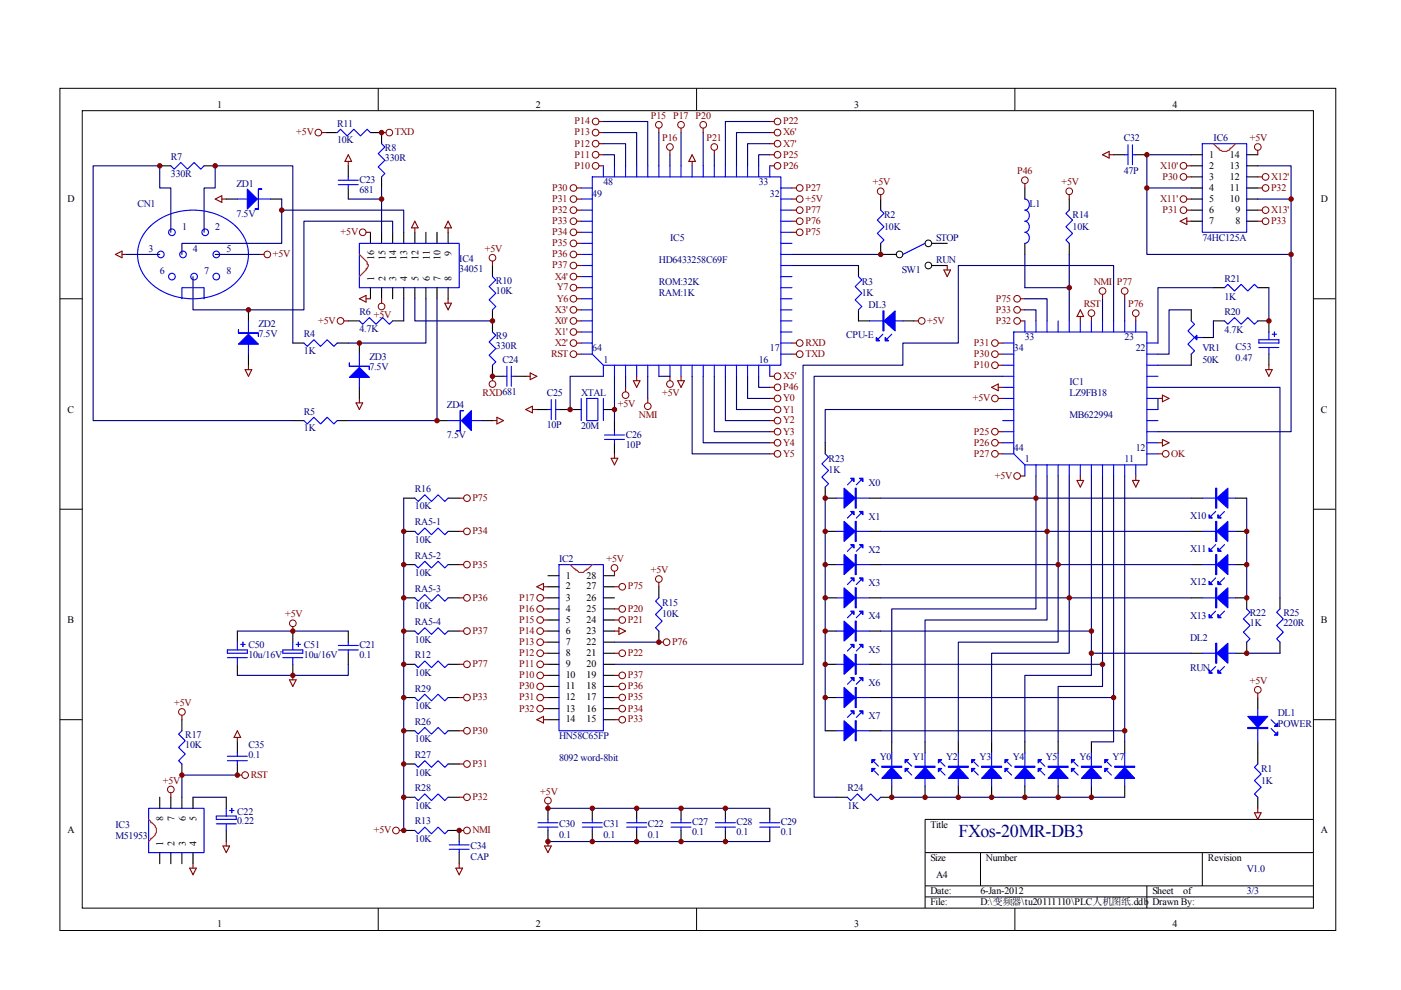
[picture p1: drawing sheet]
<svg xmlns="http://www.w3.org/2000/svg" width="297mm" height="210mm" viewBox="0 0 297 210" stroke-linecap="round" stroke-linejoin="round" font-family="sans-serif">
<g fill="none" stroke="#000" stroke-width=".21">
<path d="M12.7 18.7h270.5v178.6h-270.5zM80.2 18.7v4.7M147.7 18.7v4.7M215.2 18.7v4.7M17.4 23.5h261.1v169h-261.1zM12.7 63.3h4.7M278.4 63.3h4.7M12.7 108h4.7M278.4 108h4.7M12.7 152.6h4.7M278.4 152.6h4.7M278.4 173.7h-82.3v18.8"/>
<path d="M80.2 192.5v4.7M147.7 192.5v4.7M196.1 180.8h82.3M196.1 187.8h82.3M196.1 190.2h82.3M207.9 180.8v7M215.2 192.5v4.7M243.2 187.8v4.7M254.9 180.8v7"/>
<circle cx="190.7" cy="53.9" r=".71"/>
<circle cx="196.8" cy="51.6" r=".71"/>
<circle cx="196.8" cy="56.3" r=".71"/>
</g>
<g fill="none" stroke="#00f" stroke-width=".23">
<path d="M36.2 35.2l.7 .7 1.4-1.4 1.4 1.4 1.5-1.4 1.4 1.4 .7-.7M71.5 28.1l.7-.7 1.4 1.4 1.4-1.4 1.4 1.4 1.4-1.4 .7 .7M71.7 38.2h4.3M71.7 39.2h4.3M73.8 37.5v.7M73.8 39.2v.7M80.9 30.5l.7 .7-1.4 1.4 1.4 1.4-1.4 1.4 1.4 1.4-.7 .7M123.2 39.9h2.4M125.6 37.5h40v39.9h-37.7l-2.3-2.3zM127.9 35.2v2.3M130.3 35.2v2.3M132.6 35.2v2.3"/>
<path d="M135 35.2v2.3M137.3 35.2v2.3M139.7 35.2v2.3M142 35.2v2.3M144.4 35.2v2.3M146.7 35.2v2.3M149.1 35.2v2.3M151.4 35.2v2.3M153.8 35.2v2.3M156.2 35.2v2.3M158.5 35.2v2.3M160.9 35.2v2.3"/>
<path d="M163.2 35.2v2.3M165.6 39.9h2.3M238.5 32.8h.7M239.2 30.7v4.2M240.1 32.8h.7M240.1 30.7v4.2M254.9 30.5h9.4v18.8h-9.4zM32.1 47.7a13.7 13.7 0 0 1 18.5 .9 8.1 8.1 0 0 1-1.9 12.4 13.7 13.7 0 0 1-17.4-1.7 8 8 0 0 1 .8-11.6zM50.3 42.2h7.1M76.2 51.6h21.2v9.4h-21.2zM104.4 58.6l.7 .7-1.4 1.5 1.4 1.4-1.4 1.4 1.4 1.4-.7 .7M123.2 42.2h2.4"/>
<path d="M123.2 44.6h2.4M123.2 46.9h2.4M123.2 49.3h2.4M123.2 51.6h2.4M123.2 53.9h2.4M123.2 56.3h2.4M123.2 58.6h2.4M165.6 42.2h2.3M165.6 44.6h2.3M165.6 46.9h2.3M165.6 49.3h2.3M165.6 51.6h2.3"/>
<path d="M165.6 53.9h2.3M165.6 56.3h2.3M165.6 58.6h2.3M182 58.6l.7 .7-1.4 1.5 1.4 1.4-1.4 1.4 1.4 1.4-.7 .7M186.7 44.6l.7 .7-1.4 1.4 1.4 1.4-1.4 1.4 1.4 1.4-.7 .7M196.1 51.6l-4.7 2.3M217.3 42.2a1.2 1.2 0 0 1 .9 1.2 1.2 1.2 0 0 1-.9 1.2 1.2 1.2 0 0 1 .9 1.1 1.2 1.2 0 0 1-.9 1.2 1.2 1.2 0 0 1 .9 1.2 1.2 1.2 0 0 1-.9 1.2 1.2 1.2 0 0 1 .9 1.1 1.2 1.2 0 0 1-.9 1.2M226.7 44.6l-.7 .7 1.4 1.4-1.4 1.4 1.4 1.4-1.4 1.4 .7 .7M38.6 63.3v-2.3h4.7v2.3M52.7 68v7.1M64.4 72.7l.7 .7 1.5-1.4 1.4 1.4 1.4-1.4 1.4 1.4 .7-.7M76.2 68l.7 .7 1.4-1.4 1.4 1.4 1.4-1.4 1.4 1.4 .7-.7"/>
<path d="M76.2 75.1v7M104.4 70.4l.7 .7-1.4 1.4 1.4 1.4-1.4 1.4 1.4 1.4-.7 .7M106.8 79.8h.7M107.5 77.7v4.2M108.4 79.8h.7M108.4 77.7v4.2M123.2 61h2.4M123.2 63.3h2.4M123.2 65.7h2.4M123.2 68h2.4M123.2 70.4h2.4M123.2 72.7h2.4"/>
<path d="M123.2 75.1h2.4M127.9 77.4v2.4M130.3 77.4v2.4M132.6 77.4v2.4M135 77.4v2.4M137.3 77.4v2.4M139.7 77.4v2.4M142 77.4v2.4M144.4 77.4v2.4M146.7 77.4v2.4M149.1 77.4v2.4M151.4 77.4v2.4"/>
<path d="M153.8 77.4v2.4M156.2 77.4v2.4M158.5 77.4v2.4M160.9 77.4v2.4M163.2 77.4v2.4M165.6 61h2.3M165.6 63.3h2.3M165.6 65.7h2.3M165.6 68h2.3M165.6 70.4h2.3M165.6 72.7h2.3M165.6 75.1h2.3"/>
<path d="M184.4 68h7M187.2 70.9l-.9 .9M189.1 70.9l-1 .9M212.6 72.7h2.3M212.6 75.1h2.3M212.6 79.8h2.3M212.6 77.4h2.3M214.9 70.4h28.3v28.2h-25.9l-2.4-2.4zM217.3 68v2.4M219.6 68v2.4M222 68v2.4M224.3 68v2.4"/>
<path d="M226.7 68v2.4M229 68v2.4M231.4 68v2.4M233.8 68v2.4M236.1 68v2.4M238.5 68v2.4M240.8 68v2.4M243.2 72.7h2.3M243.2 75.1h2.3M243.2 79.8h2.3M243.2 77.4h2.3M252.6 68l.7 .7-1.4 1.5 1.4 1.4-1.4 1.4 1.4 1.4-.7 .7"/>
<path d="M253.3 71.6h1.6M253.5 71.3v.5M253.7 71.1v.9l-.4-.4zM259.6 68l.7 .7 1.4-1.4 1.4 1.4 1.5-1.4 1.4 1.4 .7-.7M259.6 61l.7-.7 1.4 1.4 1.4-1.4 1.5 1.4 1.4-1.4 .7 .7M266.9 72h4.2v.7h-4.2zM266.9 73.7h4.2M269 70.4v1.6M269 73.7v1.4M269.7 70.9h1M270.2 70.4v.9M64.4 89.2l.7 .7 1.5-1.4 1.4 1.4 1.4-1.4 1.4 1.4 .7-.7"/>
<path d="M95 89.2h7.1M116.2 86.8h.7M116.9 84.7v4.2M117.8 86.8h.7M117.8 84.7v4.2M123.2 84.5v4.7M124.4 84.5h2.4v4.7h-2.4zM127.9 84.5v4.7M128.2 93.2h4.2M128.2 92.2h4.2M130.3 91.5v.7M130.3 93.2v.7"/>
<path d="M175 96.2l.7 .7-1.4 1.4 1.4 1.4-1.4 1.5 1.4 1.4-.7 .7M212.6 96.2h2.3M212.6 93.9h2.3M212.6 91.5h2.3M212.6 89.2h2.3M212.6 86.8h2.3M212.6 84.5h2.3M212.6 82.1h2.3M217.3 98.6v2.3M219.6 98.6v2.3M222 98.6v2.3M224.3 98.6v2.3"/>
<path d="M226.7 98.6v2.3M229 98.6v2.3M231.4 98.6v2.3M233.8 98.6v2.3M236.1 98.6v2.3M238.5 98.6v2.3M240.8 98.6v2.3M243.2 96.2h2.3M243.2 93.9h2.3M243.2 91.5h2.3M243.2 89.2h2.3M243.2 86.8h2.3"/>
<path d="M243.2 84.5h2.3M243.2 82.1h2.3M88 119.7l.7 .7 1.4-1.4 1.4 1.4 1.4-1.4 1.4 1.4 .7-.7M88 112.7l.7 .7 1.4-1.4 1.4 1.4 1.4-1.4 1.4 1.4 .7-.7M88 105.6l.7 .7 1.4-1.4 1.4 1.4 1.4-1.4 1.4 1.4 .7-.7M118.5 119.7h9.4v35.2h-9.4zM177.3 105.6h7.1M177.3 112.7h7.1M177.3 119.7h7.1M180.6 101.9l-.9 .9M180.6 108.9l-.9 .9M180.6 116l-.9 .9"/>
<path d="M182.5 101.9l-1 .9M182.5 108.9l-1 .9M182.5 116l-1 .9M254.9 105.6h7.1M254.9 112.7h7.1M254.9 119.7h7.1M257.7 108.4l-.9 1M257.7 115.5l-.9 .9M259.6 108.4l-.9 1M259.6 115.5l-.9 .9M48.2 137.8h4.2v.7h-4.2zM48.2 139.4h4.2"/>
<path d="M50.3 136.2v1.6M50.3 139.4v1.5M51 136.6h1M51.5 136.2v.9M60 137.8h4.2v.7h-4.2zM60 139.4h4.2M62.1 136.2v1.6M62.1 139.4v1.5M62.8 136.6h.9M63.3 136.2v.9M71.7 137.8h4.3M71.7 136.9h4.3"/>
<path d="M73.8 136.2v.7M73.8 137.8v.7M88 133.8l.7 .7 1.4-1.4 1.4 1.4 1.4-1.4 1.4 1.4 .7-.7M88 126.8l.7 .7 1.4-1.4 1.4 1.4 1.4-1.4 1.4 1.4 .7-.7M139.7 126.8l-.7 .7 1.4 1.4-1.4 1.4 1.4 1.4-1.4 1.4 .7 .7M177.3 126.8h7.1M177.3 133.8h7.1M180.6 123l-.9 .9M180.6 130l-.9 1M180.6 137.1l-.9 .9M182.5 123l-1 .9M182.5 130l-1 1"/>
<path d="M182.5 137.1l-1 .9M254.9 126.8h7.1M254.9 138.5h7.1M257.7 122.5l-.9 1M257.7 129.6l-.9 .9M259.6 122.5l-.9 1M259.6 129.6l-.9 .9M264.3 129.1l.7 .7-1.4 1.4 1.4 1.4-1.4 1.4 1.4 1.4-.7 .8M271.4 129.1l-.7 .7 1.4 1.4-1.4 1.4 1.4 1.4-1.4 1.4 .7 .8M38.6 154.9l-.7 .7 1.4 1.5-1.4 1.4 1.4 1.4-1.4 1.4 .7 .7M50.3 159.6v.7M88 154.9l.7 .7 1.4-1.4 1.4 1.4 1.4-1.4 1.4 1.4 .7-.7"/>
<path d="M88 147.9l.7 .7 1.4-1.4 1.4 1.4 1.4-1.4 1.4 1.4 .7-.7M88 140.9l.7 .7 1.4-1.5 1.4 1.5 1.4-1.5 1.4 1.5 .7-.7M177.3 140.9h7.1M177.3 147.9h7.1M177.3 154.9h7.1M180.6 144.1l-.9 1M180.6 151.2l-.9 .9M182.5 144.1l-1 1M182.5 151.2l-1 .9M189.1 159.6v7.1M196.1 159.6v7.1M203.2 159.6v7.1"/>
<path d="M210.2 159.6v7.1M217.3 159.6v7.1M224.3 159.6v7.1M231.4 159.6v7.1M238.5 159.6v7.1M257.7 141.3l-.9 1M259.6 141.3l-.9 1M266.7 150.2v7.1M269.5 154.5l.9 .9M269.5 152.6l.9 .9M31.5 171.4h11.8v9.4h-11.8zM45.9 173h4.2v.7h-4.2z"/>
<path d="M45.9 174.7h4.2M48 171.4v1.6M48 174.7v1.4M48.2 160.3h4.2M48.2 161.3h4.2M48.7 171.9h.9M49.1 171.4v.9M50.3 161.3v.7M88 162l.7 .7 1.4-1.4 1.4 1.4 1.4-1.4 1.4 1.4 .7-.7M88 169l.7 .7 1.4-1.4 1.4 1.4 1.4-1.4 1.4 1.4 .7-.7M88 176.1l.7 .7 1.4-1.4 1.4 1.4 1.4-1.4 1.4 1.4 .7-.7M95.2 179.1h4.3"/>
<path d="M97.4 178.4v.7M114.1 174.4h4.2M114.1 175.4h4.2M116.2 173.7v.7M116.2 175.4v.7M123.5 174.4h4.2M123.5 175.4h4.2M125.6 173.7v.7M125.6 175.4v.7M132.9 174.4h4.2M132.9 175.4h4.2M135 173.7v.7"/>
<path d="M135 175.4v.7M142.3 174.4h4.2M142.3 175.4h4.2M144.4 173.7v.7M144.4 175.4v.7M151.7 174.4h4.2M151.7 175.4h4.2M153.8 173.7v.7M153.8 175.4v.7M161.1 174.4h4.2M161.1 175.4h4.2M163.2 173.7v.7"/>
<path d="M163.2 175.4v.7M179.7 169l.7 .7 1.4-1.4 1.4 1.4 1.4-1.4 1.4 1.4 .7-.7M185.3 161.5l1 1M185.3 163.4l1 .9M192.4 161.5l.9 1M192.4 163.4l.9 .9M199.4 161.5l1 1M199.4 163.4l1 .9M206.5 161.5l.9 1M206.5 163.4l.9 .9M213.5 161.5l1 1M213.5 163.4l1 .9"/>
<path d="M220.6 161.5l.9 1M220.6 163.4l.9 .9M227.6 161.5l1 1M227.6 163.4l1 .9M234.7 161.5l.9 1M234.7 163.4l.9 .9M266.7 162l-.7 .7 1.4 1.4-1.4 1.4 1.4 1.4-1.4 1.4 .7 .7M95.2 180.1h4.3M97.4 180.1v.7"/>
<circle cx="34.1" cy="53.9" r=".7"/>
<circle cx="36.5" cy="49.2" r=".71"/>
<circle cx="36.5" cy="58.6" r=".71"/>
<circle cx="38.8" cy="53.9" r=".7"/>
<circle cx="41.2" cy="58.6" r=".71"/>
<circle cx="43.5" cy="49.2" r=".71"/>
<circle cx="45.9" cy="53.9" r=".7"/>
<circle cx="45.9" cy="58.6" r=".7"/>
</g>
<g fill="none" stroke="#000" stroke-width=".23">
<path d="M33.9 35.2h2.3M43.3 35.2h2.3M69.1 28.1h2.4M73.8 35.2v2.3M73.8 39.9v2.3M78.5 28.1h2.4v2.4M80.9 37.5v2.4M217.3 39.9v2.3M236.1 32.8h2.4M240.8 32.8h2.4M252.6 32.8h2.3M252.6 35.2h2.3"/>
<path d="M252.6 37.5h2.3M252.6 39.9h2.3M264.3 32.8h2.4M264.3 35.2h2.4M264.3 37.5h2.4M264.3 39.9h2.4M48 42.2h2.3M57.4 42.2h2.3M78.5 49.3v2.3M80.9 49.3v2.3M83.2 49.3v2.3M85.6 49.3v2.3"/>
<path d="M88 49.3v2.3M90.3 49.3v2.3M92.7 49.3v2.3M95 49.3v2.3M104.4 56.3v2.3M182 56.3v2.3M186.7 51.6v2.3h3.3M186.7 42.2v2.4M197.5 51.6h3.3M197.5 56.3h3.3M217.3 51.6v2.3M226.7 42.2v2.4"/>
<path d="M226.7 51.6v2.3M252.6 42.2h2.3M252.6 44.6h2.3M252.6 46.9h2.3M264.3 42.2h2.4M264.3 44.6h2.4M264.3 46.9h2.4M52.7 65.7v2.3M52.7 75.1v2.3M62.1 72.7h2.3M71.5 72.7h2.3M73.8 68h2.4"/>
<path d="M76.2 72.7v2.4M78.5 61v2.3M80.9 61v2.3M83.2 68h2.4M83.2 61v2.3M85.6 61v2.3M88 61v2.3M90.3 61v2.3M92.7 61v2.3M95 61v2.3M104.4 65.7v4.7M104.4 77.4v2.4h2.4"/>
<path d="M109.1 79.8h2.4M182 65.7v2.3h2.4M191.4 68h2.4M252.6 65.7v2.3M252.6 75.1v2.3M254.9 71.6h2.4M257.3 68h2.3M257.3 61h2.3M266.7 68h2.3v2.4M266.7 61h2.3M269 75.1v2.3M62.1 89.2h2.3"/>
<path d="M71.5 89.2h2.3M76.2 82.1v2.4M92.7 89.2h2.3M102.1 89.2h2.3M113.8 86.8h2.4M118.5 86.8h4.7M127.9 86.8h2.4M130.3 89.2v2.3M130.3 93.9v2.3M175 93.9v2.3M85.6 105.6h2.4M85.6 112.7h2.4"/>
<path d="M85.6 119.7h2.4M95 105.6h2.4M95 112.7h2.4M95 119.7h2.4M175 103.3v2.3h2.3M175 112.7h2.3M175 119.7h2.3M184.4 105.6h2.3M184.4 112.7h2.3M184.4 119.7h2.3M252.6 105.6h2.3M252.6 112.7h2.3"/>
<path d="M252.6 119.7h2.3M262 105.6h2.3M262 112.7h2.3M262 119.7h2.3M50.3 133.8v2.4M62.1 133.8v2.4M73.8 133.8v2.4M73.8 138.5v2.4M85.6 126.8h2.4M85.6 133.8h2.4M95 126.8h2.4M95 133.8h2.4"/>
<path d="M116.2 126.8h2.3M116.2 133.8h2.3M116.2 138.5h2.3M116.2 122.1h2.3M116.2 124.4h2.3M116.2 129.1h2.3M116.2 131.5h2.3M116.2 136.2h2.3M127.9 126.8h2.4M127.9 133.8h2.4M127.9 138.5h2.4M127.9 122.1h2.4"/>
<path d="M127.9 124.4h2.4M127.9 129.1h2.4M127.9 131.5h2.4M127.9 136.2h2.4M139.7 124.4v2.4M139.7 133.8v2.4M175 126.8h2.3M175 133.8h2.3M184.4 126.8h2.3M184.4 133.8h2.3M252.6 126.8h2.3M252.6 138.5h2.3"/>
<path d="M262 126.8h2.3v2.3M264.3 136.2v2.3h-2.3M271.4 126.8v2.3M271.4 136.2v2.3M38.6 152.6v2.3M50.3 140.9v2.3M50.3 157.3v2.3M62.1 140.9v2.3M85.6 140.9h2.4M85.6 147.9h2.4M85.6 154.9h2.4M95 140.9h2.4"/>
<path d="M95 147.9h2.4M95 154.9h2.4M116.2 140.9h2.3M116.2 147.9h2.3M116.2 143.2h2.3M116.2 145.5h2.3M116.2 150.2h2.3M116.2 152.6h2.3M127.9 140.9h2.4M127.9 147.9h2.4M127.9 143.2h2.4M127.9 145.5h2.4"/>
<path d="M127.9 150.2h2.4M127.9 152.6h2.4M175 140.9h2.3M175 147.9h2.3M175 154.9h2.3M184.4 140.9h2.3M184.4 147.9h2.3M184.4 154.9h2.3M189.1 157.3v2.3M196.1 157.3v2.3M203.2 157.3v2.3M210.2 157.3v2.3"/>
<path d="M217.3 157.3v2.3M224.3 157.3v2.3M231.4 157.3v2.3M238.5 157.3v2.3M266.7 147.9v2.3M266.7 157.3v4.7M33.9 169v2.4M36.2 169v2.4M38.6 162v2.3M38.6 169v2.4M40.9 169v2.4M48 169v2.4"/>
<path d="M48 176.1v2.3M50.3 162v2.3M85.6 169h2.4M85.6 162h2.4M85.6 176.1h2.4M95 169h2.4M95 162h2.4M95 176.1h2.4v2.3M116.2 171.4v2.3M116.2 176.1v2.3M125.6 171.4v2.3M125.6 176.1v2.3"/>
<path d="M135 171.4v2.3M135 176.1v2.3M144.4 171.4v2.3M144.4 176.1v2.3M153.8 171.4v2.3M153.8 176.1v2.3M163.2 171.4v2.3M163.2 176.1v2.3M177.3 169h2.4M189.1 166.7v2.3h-2.4M196.1 166.7v2.3M203.2 166.7v2.3"/>
<path d="M210.2 166.7v2.3M217.3 166.7v2.3M224.3 166.7v2.3M231.4 166.7v2.3M238.5 166.7v2.3M266.7 169v2.4M33.9 180.8v2.3M36.2 180.8v2.3M38.6 180.8v2.3M40.9 180.8v2.3M97.4 180.8v2.3"/>
</g>
<g fill="#00f" stroke="#00f" stroke-width=".23">
<path d="M189.1 162.7l2.1 2.3h-4.2z"/>
<path d="M184.8 161.1h.7l-.7 .7z"/>
<path d="M184.8 162.9h.7l-.7 .7z"/>
<path d="M196.1 162.7l2.1 2.3h-4.2z"/>
<path d="M191.9 161.1h.7l-.7 .7z"/>
<path d="M191.9 162.9h.7l-.7 .7z"/>
<path d="M203.2 162.7l2.1 2.3h-4.2z"/>
<path d="M199 161.1h.7l-.7 .7z"/>
<path d="M199 162.9h.7l-.7 .7z"/>
<path d="M210.2 162.7l2.2 2.3h-4.3z"/>
<path d="M206 161.1h.7l-.7 .7z"/>
<path d="M206 162.9h.7l-.7 .7z"/>
<path d="M217.3 162.7l2.1 2.3h-4.2z"/>
<path d="M213.1 161.1h.7l-.7 .7z"/>
<path d="M213.1 162.9h.7l-.7 .7z"/>
<path d="M224.3 162.7l2.2 2.3h-4.3z"/>
<path d="M220.1 161.1h.7l-.7 .7z"/>
<path d="M220.1 162.9h.7l-.7 .7z"/>
<path d="M231.4 162.7l2.1 2.3h-4.2z"/>
<path d="M227.2 161.1h.7l-.7 .7z"/>
<path d="M227.2 162.9h.7l-.7 .7z"/>
<path d="M238.5 162.7l2.1 2.3h-4.3z"/>
<path d="M234.2 161.1h.7l-.7 .7z"/>
<path d="M234.2 162.9h.7l-.7 .7z"/>
<path d="M179 103.5l2.3 2.1-2.3 2.1z"/>
<path d="M182.3 101.4h.7v.7z"/>
<path d="M180.4 101.4h.7v.7z"/>
<path d="M179 110.6l2.3 2.1-2.3 2.1z"/>
<path d="M182.3 108.4h.7v.7z"/>
<path d="M180.4 108.4h.7v.7z"/>
<path d="M179 117.6l2.3 2.1-2.3 2.1z"/>
<path d="M182.3 115.5h.7v.7z"/>
<path d="M180.4 115.5h.7v.7z"/>
<path d="M179 124.6l2.3 2.2-2.3 2.1z"/>
<path d="M182.3 122.5h.7v.7z"/>
<path d="M180.4 122.5h.7v.7z"/>
<path d="M179 131.7l2.3 2.1-2.3 2.1z"/>
<path d="M182.3 129.6h.7v.7z"/>
<path d="M180.4 129.6h.7v.7z"/>
<path d="M179 138.7l2.3 2.2-2.3 2.1z"/>
<path d="M182.3 136.6h.7v.7z"/>
<path d="M180.4 136.6h.7v.7z"/>
<path d="M179 145.8l2.3 2.1-2.3 2.1z"/>
<path d="M182.3 143.7h.7v.7z"/>
<path d="M180.4 143.7h.7v.7z"/>
<path d="M179 152.8l2.3 2.1-2.3 2.2z"/>
<path d="M182.3 150.7h.7v.7z"/>
<path d="M180.4 150.7h.7v.7z"/>
<path d="M258 105.6l2.3-2.1v4.2z"/>
<path d="M256.3 109.1l.7 .7h-.7z"/>
<path d="M258.2 109.1l.7 .7h-.7z"/>
<path d="M258 112.7l2.3-2.1v4.2z"/>
<path d="M256.3 116.2l.7 .7h-.7z"/>
<path d="M258.2 116.2l.7 .7h-.7z"/>
<path d="M258 119.7l2.3-2.1v4.2z"/>
<path d="M256.3 123.2l.7 .7h-.7z"/>
<path d="M258.2 123.2l.7 .7h-.7z"/>
<path d="M258 126.8l2.3-2.2v4.3z"/>
<path d="M256.3 130.3l.7 .7h-.7z"/>
<path d="M258.2 130.3l.7 .7h-.7z"/>
<path d="M258 138.5l2.3-2.1v4.2z"/>
<path d="M256.3 142l.7 .7h-.7z"/>
<path d="M258.2 142l.7 .7h-.7z"/>
<path d="M187.4 68l2.4-2.1v4.3z"/>
<path d="M185.8 71.6l.7 .7h-.7z"/>
<path d="M187.7 71.6l.7 .7h-.7z"/>
<path d="M74.1 80l2.1-2.1 2.1 2.1z"/>
<path d="M97.8 89.2l2.1-2.1v4.2z"/>
<path d="M50.6 73l2.1-2.1 2.1 2.1z"/>
<path d="M52.4 40.1l2.2 2.1-2.2 2.1z"/>
<path d="M264.6 151.9h4.2l-2.1 2.3z"/>
<path d="M270.9 155.2v.7h-.7z"/>
<path d="M270.9 153.3v.7h-.7z"/>
<path d="M187 162.5h4.2v.2h-4.2z" fill-rule="evenodd"/>
<path d="M194 162.5h4.2v.2h-4.2z" fill-rule="evenodd"/>
<path d="M201.1 162.5h4.2v.2h-4.2z" fill-rule="evenodd"/>
<path d="M208.1 162.5h4.3v.2h-4.3z" fill-rule="evenodd"/>
<path d="M215.2 162.5h4.2v.2h-4.2z" fill-rule="evenodd"/>
<path d="M222.2 162.5h4.3v.2h-4.3z" fill-rule="evenodd"/>
<path d="M229.3 162.5h4.2v.2h-4.2z" fill-rule="evenodd"/>
<path d="M236.3 162.5h4.3v.2h-4.3z" fill-rule="evenodd"/>
<path d="M181.3 103.5h.2v4.2h-.2z" fill-rule="evenodd"/>
<path d="M181.3 110.6h.2v4.2h-.2z" fill-rule="evenodd"/>
<path d="M181.3 117.6h.2v4.2h-.2z" fill-rule="evenodd"/>
<path d="M181.3 124.6h.2v4.3h-.2z" fill-rule="evenodd"/>
<path d="M181.3 131.7h.2v4.2h-.2z" fill-rule="evenodd"/>
<path d="M181.3 138.7h.2v4.3h-.2z" fill-rule="evenodd"/>
<path d="M181.3 145.8h.2v4.2h-.2z" fill-rule="evenodd"/>
<path d="M181.3 152.8h.2v4.3h-.2z" fill-rule="evenodd"/>
<path d="M257.7 103.5h.3v4.2h-.3z" fill-rule="evenodd"/>
<path d="M257.7 110.6h.3v4.2h-.3z" fill-rule="evenodd"/>
<path d="M257.7 117.6h.3v4.2h-.3z" fill-rule="evenodd"/>
<path d="M257.7 124.6h.3v4.3h-.3z" fill-rule="evenodd"/>
<path d="M257.7 136.4h.3v4.2h-.3z" fill-rule="evenodd"/>
<path d="M187.2 65.9h.2v4.3h-.2z" fill-rule="evenodd"/>
<path d="M74.1 77v.7h4.2v.7v-.7h-4.2z" fill-rule="evenodd"/>
<path d="M97.6 87.1h.7h-.7v4.2h-.7h.7z" fill-rule="evenodd"/>
<path d="M50.6 69.9v.7h4.2v.7v-.7h-4.2z" fill-rule="evenodd"/>
<path d="M54.8 40.1v4.2h-.7h.7v-4.2h.7z" fill-rule="evenodd"/>
<path d="M264.6 154.2h4.2v.3h-4.2z" fill-rule="evenodd"/>
</g>
<g fill="none" stroke="#800000" stroke-width=".21">
<circle cx="67.5" cy="28.1" r=".71"/>
<circle cx="82.5" cy="28.1" r=".71"/>
<circle cx="121.6" cy="39.9" r=".7"/>
<circle cx="126.3" cy="32.8" r=".71"/>
<circle cx="126.3" cy="35.2" r=".71"/>
<circle cx="126.3" cy="25.8" r=".71"/>
<circle cx="126.3" cy="30.5" r=".71"/>
<circle cx="126.3" cy="28.1" r=".71"/>
<circle cx="139.7" cy="26.5" r=".71"/>
<circle cx="142" cy="31.2" r=".7"/>
<circle cx="144.4" cy="26.5" r=".71"/>
<circle cx="149.1" cy="26.5" r=".71"/>
<circle cx="151.4" cy="31.2" r=".71"/>
<circle cx="164.8" cy="32.8" r=".71"/>
<circle cx="164.8" cy="35.2" r=".71"/>
<circle cx="164.9" cy="25.8" r=".7"/>
<circle cx="164.9" cy="30.5" r=".7"/>
<circle cx="164.9" cy="28.1" r=".7"/>
<circle cx="169.6" cy="39.9" r=".71"/>
<circle cx="217.3" cy="38.2" r=".71"/>
<circle cx="250.9" cy="35.2" r=".71"/>
<circle cx="250.9" cy="37.5" r=".7"/>
<circle cx="266.7" cy="31.2" r=".71"/>
<circle cx="268.3" cy="39.9" r=".71"/>
<circle cx="268.3" cy="37.5" r=".71"/>
<circle cx="56.7" cy="53.9" r=".71"/>
<circle cx="76.9" cy="49.2" r=".71"/>
<circle cx="104.4" cy="54.7" r=".71"/>
<circle cx="121.6" cy="51.6" r=".71"/>
<circle cx="121.6" cy="49.2" r=".71"/>
<circle cx="121.6" cy="44.6" r=".7"/>
<circle cx="121.6" cy="53.9" r=".7"/>
<circle cx="121.6" cy="46.9" r=".7"/>
<circle cx="121.6" cy="56.3" r=".7"/>
<circle cx="121.6" cy="58.6" r=".7"/>
<circle cx="121.6" cy="42.2" r=".7"/>
<circle cx="169.6" cy="49.2" r=".71"/>
<circle cx="169.6" cy="44.6" r=".71"/>
<circle cx="169.6" cy="46.9" r=".71"/>
<circle cx="169.6" cy="42.2" r=".71"/>
<circle cx="186.7" cy="40.6" r=".71"/>
<circle cx="226.7" cy="40.6" r=".71"/>
<circle cx="250.9" cy="44.6" r=".7"/>
<circle cx="250.9" cy="42.2" r=".7"/>
<circle cx="268.3" cy="44.6" r=".71"/>
<circle cx="268.3" cy="46.9" r=".71"/>
<circle cx="72.2" cy="68" r=".71"/>
<circle cx="80.9" cy="65" r=".71"/>
<circle cx="121.6" cy="68" r=".71"/>
<circle cx="121.6" cy="65.7" r=".71"/>
<circle cx="121.6" cy="70.4" r=".7"/>
<circle cx="121.6" cy="72.7" r=".7"/>
<circle cx="121.6" cy="75.1" r=".7"/>
<circle cx="121.6" cy="63.3" r=".7"/>
<circle cx="121.6" cy="61" r=".7"/>
<circle cx="164.8" cy="79.8" r=".71"/>
<circle cx="169.6" cy="75.1" r=".71"/>
<circle cx="169.6" cy="72.7" r=".71"/>
<circle cx="195.4" cy="68" r=".71"/>
<circle cx="210.9" cy="75.1" r=".7"/>
<circle cx="210.9" cy="72.7" r=".7"/>
<circle cx="210.9" cy="77.4" r=".7"/>
<circle cx="215.6" cy="65.7" r=".71"/>
<circle cx="215.6" cy="68" r=".71"/>
<circle cx="215.6" cy="63.3" r=".7"/>
<circle cx="231.4" cy="66.4" r=".71"/>
<circle cx="233.8" cy="61.7" r=".71"/>
<circle cx="238.5" cy="61.7" r=".71"/>
<circle cx="240.8" cy="66.4" r=".7"/>
<circle cx="104.4" cy="81.4" r=".71"/>
<circle cx="132.6" cy="83.8" r=".71"/>
<circle cx="137.3" cy="86.1" r=".71"/>
<circle cx="142" cy="81.4" r=".7"/>
<circle cx="164.8" cy="82.1" r=".71"/>
<circle cx="164.8" cy="96.2" r=".71"/>
<circle cx="164.9" cy="91.5" r=".7"/>
<circle cx="164.9" cy="93.9" r=".7"/>
<circle cx="164.9" cy="86.8" r=".7"/>
<circle cx="164.9" cy="89.2" r=".7"/>
<circle cx="164.9" cy="84.5" r=".7"/>
<circle cx="210.9" cy="96.2" r=".71"/>
<circle cx="210.9" cy="91.5" r=".7"/>
<circle cx="210.9" cy="93.9" r=".7"/>
<circle cx="210.9" cy="84.5" r=".7"/>
<circle cx="247.2" cy="96.2" r=".71"/>
<circle cx="99" cy="112.7" r=".71"/>
<circle cx="99" cy="105.6" r=".71"/>
<circle cx="99" cy="119.7" r=".71"/>
<circle cx="215.6" cy="100.9" r=".7"/>
<circle cx="62.1" cy="132.2" r=".71"/>
<circle cx="99" cy="126.8" r=".71"/>
<circle cx="99" cy="133.8" r=".71"/>
<circle cx="114.5" cy="129.1" r=".71"/>
<circle cx="114.5" cy="126.8" r=".71"/>
<circle cx="114.5" cy="133.8" r=".71"/>
<circle cx="114.5" cy="138.5" r=".71"/>
<circle cx="114.5" cy="136.2" r=".71"/>
<circle cx="114.5" cy="131.5" r=".71"/>
<circle cx="130.3" cy="120.4" r=".7"/>
<circle cx="131.9" cy="129.1" r=".71"/>
<circle cx="131.9" cy="124.4" r=".71"/>
<circle cx="131.9" cy="138.5" r=".71"/>
<circle cx="131.9" cy="131.5" r=".71"/>
<circle cx="139.7" cy="122.8" r=".71"/>
<circle cx="141.3" cy="136.2" r=".71"/>
<circle cx="38.6" cy="150.9" r=".71"/>
<circle cx="99" cy="140.8" r=".71"/>
<circle cx="99" cy="147.9" r=".71"/>
<circle cx="99" cy="154.9" r=".71"/>
<circle cx="114.5" cy="143.2" r=".71"/>
<circle cx="114.5" cy="145.5" r=".71"/>
<circle cx="114.5" cy="140.8" r=".71"/>
<circle cx="114.5" cy="147.9" r=".71"/>
<circle cx="114.5" cy="150.2" r=".71"/>
<circle cx="131.9" cy="143.2" r=".71"/>
<circle cx="131.9" cy="145.5" r=".71"/>
<circle cx="131.9" cy="152.6" r=".71"/>
<circle cx="131.9" cy="147.9" r=".71"/>
<circle cx="131.9" cy="150.2" r=".71"/>
<circle cx="266.7" cy="146.3" r=".71"/>
<circle cx="36.2" cy="167.4" r=".7"/>
<circle cx="52" cy="164.3" r=".71"/>
<circle cx="84" cy="176.1" r=".71"/>
<circle cx="99" cy="176.1" r=".71"/>
<circle cx="99" cy="162" r=".71"/>
<circle cx="99" cy="169" r=".71"/>
<circle cx="116.2" cy="169.7" r=".71"/>
</g>
<g fill="none" stroke="#800000" stroke-width=".23">
<path d="M68.2 28.1h.9M73.8 32.8l.7 1.4h-1.4zM73.8 34.2v1M80.9 28.1h.9M122.3 39.9h.9M127 25.8h.9M127 28.1h.9M127 30.5h.9M127 32.8h.9M127 35.2h.9M139.7 27.2v.9M142 31.9v.9"/>
<path d="M144.4 27.2v.9M146.7 32.8l.7 1.4h-1.4zM146.7 34.2v1M149.1 27.2v.9M151.4 31.9v.9M163.2 25.8h.9M163.2 28.1h.9M163.2 30.5h.9M163.2 32.8h.9M163.2 35.2h.9M167.9 39.9h.9M217.3 38.9v1"/>
<path d="M233.8 32.8l1.4-.7v1.4zM235.2 32.8h.9M251.6 35.2h1M251.6 37.5h1M266.7 39.9h.9M266.7 31.9v.9M266.7 37.5h.9M24.5 53.9l1.4-.7v1.5zM25.9 53.9h.9M45.6 42.2l1.4-.7v1.4zM47 42.2h1M55 53.9h1"/>
<path d="M77.6 49.3h.9M88 46.9l.7 1.4h-1.5zM88 48.3v1M95 48.3v1M95 46.9l.7 1.4h-1.4zM104.4 55.4v.9M122.3 42.2h.9M122.3 49.3h.9M122.3 46.9h.9M122.3 44.6h.9M122.3 58.6h.9M122.3 51.6h.9"/>
<path d="M122.3 53.9h.9M122.3 56.3h.9M167.9 42.2h.9M167.9 49.3h.9M167.9 46.9h.9M167.9 44.6h.9M186.7 41.3v.9M200.1 57.2h1.4l-.7 1.4zM200.8 56.3v.9M226.7 41.3v.9M250.2 46.9l1.4-.7v1.4zM251.6 42.2h1"/>
<path d="M251.6 46.9h1M251.6 44.6h1M266.7 46.9h.9M266.7 44.6h.9M52 78.4h1.4l-.7 1.4zM52.7 77.4v1M72.9 68h.9M76.2 63.3l1.4-.7v1.4zM77.6 63.3h.9M80.9 63.3v1M94.3 64.3h1.4l-.7 1.4zM95 63.3v1"/>
<path d="M104.4 79.8v.9M111.5 79.8h.9M112.4 79.1l1.4 .7-1.4 .7zM122.3 75.1h.9M122.3 72.7h.9M122.3 68h.9M122.3 70.4h.9M122.3 65.7h.9M122.3 63.3h.9M122.3 61h.9M135 79.8v.9M142 79.8v.9"/>
<path d="M144.4 79.8v.9M163.2 79.8h.9M167.9 75.1h.9M167.9 72.7h.9M193.8 68h.9M211.6 75.1h1M211.6 72.7h1M211.6 77.4h1M216.3 68h1M216.3 65.7h1M216.3 63.3h1M229 67.1v.9"/>
<path d="M229 65.7l.8 1.4h-1.5zM231.4 67.1v.9M233.8 62.4v.9M238.5 62.4v.9M240.8 67.1v.9M268.3 78.4h1.4l-.7 1.4zM269 77.4v1M75.5 85.4h1.4l-.7 1.4zM76.2 84.5v.9M104.4 89.2h1M105.4 88.5l1.4 .7-1.4 .7zM111.5 86.8l1.4-.7v1.4z"/>
<path d="M112.9 86.8h.9M129.6 97.2h1.4l-.7 1.4zM130.3 96.2v1M132.6 82.1v1M134.3 80.7h1.4l-.7 1.4zM137.3 84.5v.9M143.7 80.7h1.4l-.7 1.4zM163.2 84.5h.9M163.2 96.2h.9M163.2 93.9h.9M163.2 82.1h.9M163.2 86.8h.9"/>
<path d="M163.2 89.2h.9M163.2 91.5h.9M210.2 82.1l1.4-.7v1.4zM211.6 84.5h1M211.6 96.2h1M211.6 93.9h1M211.6 82.1h1M211.6 91.5h1M245.5 84.5h1M245.5 96.2h1M245.5 93.9h1M246.5 93.2l1.4 .7-1.4 .7z"/>
<path d="M246.5 83.8l1.4 .7-1.4 .7zM97.4 112.7h.9M97.4 119.7h.9M97.4 105.6h.9M216.3 100.9h1M228.3 101.9h1.5l-.8 1.4zM229 100.9v1M240.1 101.9h1.4l-.7 1.4zM240.8 100.9v1M62.1 132.9v.9M97.4 133.8h.9M97.4 126.8h.9"/>
<path d="M113.8 124.4l1.4-.7v1.4zM115.2 124.4h1M115.2 133.8h1M115.2 138.5h1M115.2 136.2h1M115.2 131.5h1M115.2 129.1h1M115.2 126.8h1M130.3 121.1v1M130.3 124.4h.9M130.3 133.8h.9M130.3 138.5h.9"/>
<path d="M130.3 131.5h.9M130.3 129.1h.9M131.2 133.1l1.4 .7-1.4 .7zM139.7 123.5v.9M139.7 136.2h.9M38.6 151.7v.9M50.3 154.9l.7 1.5h-1.4zM50.3 156.4v.9M61.4 144.1h1.4l-.7 1.4zM62.1 143.2v.9M97.4 140.9h.9M97.4 147.9h.9"/>
<path d="M97.4 154.9h.9M113.8 152.6l1.4-.7v1.4zM115.2 152.6h1M115.2 150.2h1M115.2 143.2h1M115.2 140.9h1M115.2 145.5h1M115.2 147.9h1M130.3 152.6h.9M130.3 150.2h.9M130.3 143.2h.9M130.3 145.5h.9"/>
<path d="M130.3 147.9h.9M266.7 147v.9M36.2 168.1v.9M47.3 179.4h1.4l-.7 1.4zM48 178.4v1M50.3 164.3h1M84.7 176.1h.9M97.4 162h.9M97.4 169h.9M97.4 176.1h.9M115.5 179.4h1.4l-.7 1.4zM116.2 170.4v1"/>
<path d="M116.2 178.4v1M266 172.3h1.4l-.7 1.4zM266.7 171.4v.9M40.2 184.1h1.4l-.7 1.4zM40.9 183.1v1M96.7 184.1h1.4l-.7 1.4zM97.4 183.1v1"/>
</g>
<g fill="none" stroke="#000080" stroke-width=".23">
<path d="M80.9 39.9v9.4M127.9 32.8h2.4v2.4M127.9 30.5h4.7v4.7M127.9 28.1h7.1v7.1M127.9 25.8h9.4v9.4M139.7 28.1v7.1M142 32.8v2.4M144.4 28.1v7.1M149.1 28.1v7.1M151.4 32.8v2.4M163.2 32.8h-2.3v2.4M163.2 30.5h-4.7v4.7"/>
<path d="M163.2 28.1h-7v7.1M163.2 25.8h-9.4v9.4M243.2 39.9h9.4M252.6 32.8h-9.4v21.1h30.5v-18.7h-7M26.8 53.9h7.1M36.2 49.3v-9.4h-2.3v-4.7h-14.1v54h42.3M43.3 49.3v-9.4h2.3v-4.7h16.5v37.5M45.6 53.9h9.4M59.7 42.2v2.4M73.8 42.2h7.1M83.2 49.3v-2.4h-18.8v18.8h-23.5v-7.1M85.6 49.3v-4.7h-25.9v7h-21.1v2.3"/>
<path d="M167.9 56.3h14.1M167.9 53.9h18.8M217.3 53.9v7.1h9.4v7M226.7 53.9v7.1M266.7 42.2h7M273.7 53.9v37.6h-28.2M85.6 63.3v4.7M88 63.3v4.7h16.4M90.3 63.3v9.4h-16.5M92.7 63.3v25.9h-18.9M127.9 79.8h-7v7M130.3 79.8v9.4"/>
<path d="M132.6 79.8v2.3M137.3 79.8v4.7M139.7 79.8h2.3M146.7 79.8v16.4h16.5M149.1 79.8v14.1h14.1M151.4 79.8v11.7h11.8M153.8 79.8v9.4h9.4M156.2 79.8v7h7M158.5 79.8v4.7h4.7M160.9 79.8v2.3h2.3M212.6 79.8h-40v89.2h4.7M217.3 65.7h2.3v2.3"/>
<path d="M217.3 63.3h4.7v4.7M233.8 63.3v4.7M236.1 68v-11.7h-32.9v16.4h-11.8v4.7h-21.1v63.5h-40M238.5 63.3v4.7M245.5 77.4h7.1M252.6 65.7h-4.7v9.4h-2.4M257.3 61h-11.8v11.7M257.3 68v3.6M269 61v7M212.6 86.8h-37.6v7.1M245.5 82.1h25.9v44.7M245.5 84.5v2.3"/>
<path d="M85.6 105.6v70.5M175 105.6v49.3M186.7 105.6h65.9M186.7 112.7h65.9M186.7 119.7h65.9M219.6 100.9v28.2h-30.5v28.2M222 100.9v30.6h-25.9v25.8M224.3 100.9v35.3h-21.1v21.1M226.7 100.9v37.6h-16.5v18.8M231.4 100.9v42.3h-14.1v14.1M233.8 100.9v44.6h-9.5v11.8M236.1 100.9v56.4h-4.7"/>
<path d="M238.5 100.9v56.4M264.3 105.6v21.2M50.3 133.8h23.5M130.3 136.2h9.4M186.7 126.8h65.9M186.7 133.8h44.7M231.4 138.5h21.2M264.3 138.5h7.1M73.8 140.9v2.3h-23.5M186.7 140.9h47.1M186.7 147.9h49.4M186.7 154.9h51.8"/>
<path d="M40.9 169h7.1M50.3 164.3h-11.7v4.7M116.2 171.4h47M116.2 178.4h47M189.1 169h49.4"/>
</g>
<path d="M257.3 30.5l.9 .9h.2v.2a1.71 1.71 0 0 0 2.4 0v-.2h.2l1-.9M76.2 53.9l1.2 1.2a.74 .74 0 0 1 .4 1h.3v.4l-.3 .5h-.2v.2l-1.4 1.4M120.9 119.7l.9 1h.3a1.16 1.16 0 0 0 1.8 .4l.5-.2v-.2h.2l1-1M31.5 173.7l.5 .5v.2a1.74 1.74 0 0 1 1.2 1.7 1.74 1.74 0 0 1-1.2 1.6v.3l-.5 .4" fill="none" stroke="#f00" stroke-width=".23"/>
<g fill="#800000" stroke="#800000" stroke-width=".21">
<circle cx="189.1" cy="169" r=".47"/>
<circle cx="196.1" cy="169" r=".47"/>
<circle cx="203.2" cy="169" r=".47"/>
<circle cx="210.2" cy="169" r=".47"/>
<circle cx="217.3" cy="169" r=".47"/>
<circle cx="224.3" cy="169" r=".47"/>
<circle cx="231.4" cy="169" r=".47"/>
<circle cx="175" cy="105.6" r=".47"/>
<circle cx="175" cy="112.7" r=".47"/>
<circle cx="175" cy="119.7" r=".47"/>
<circle cx="175" cy="126.8" r=".47"/>
<circle cx="175" cy="133.8" r=".47"/>
<circle cx="175" cy="140.8" r=".47"/>
<circle cx="175" cy="147.9" r=".47"/>
<circle cx="264.3" cy="112.7" r=".47"/>
<circle cx="264.3" cy="119.7" r=".47"/>
<circle cx="264.3" cy="126.8" r=".47"/>
<circle cx="264.3" cy="138.5" r=".47"/>
<circle cx="219.6" cy="105.6" r=".47"/>
<circle cx="222" cy="112.7" r=".47"/>
<circle cx="224.3" cy="119.7" r=".47"/>
<circle cx="226.7" cy="126.8" r=".47"/>
<circle cx="231.4" cy="133.8" r=".47"/>
<circle cx="233.8" cy="140.8" r=".47"/>
<circle cx="236.1" cy="147.9" r=".47"/>
<circle cx="238.5" cy="154.9" r=".47"/>
<circle cx="231.4" cy="138.5" r=".47"/>
<circle cx="130.3" cy="86.8" r=".47"/>
<circle cx="120.9" cy="86.8" r=".47"/>
<circle cx="186.7" cy="53.9" r=".47"/>
<circle cx="243.2" cy="32.8" r=".47"/>
<circle cx="273.7" cy="53.9" r=".47"/>
<circle cx="273.7" cy="42.2" r=".47"/>
<circle cx="243.2" cy="39.9" r=".47"/>
<circle cx="226.7" cy="61" r=".47"/>
<circle cx="139.7" cy="136.2" r=".47"/>
<circle cx="85.6" cy="154.9" r=".47"/>
<circle cx="85.6" cy="162" r=".47"/>
<circle cx="85.6" cy="169" r=".47"/>
<circle cx="97.4" cy="176.1" r=".47"/>
<circle cx="85.6" cy="147.9" r=".47"/>
<circle cx="85.6" cy="140.8" r=".47"/>
<circle cx="85.6" cy="133.8" r=".47"/>
<circle cx="85.6" cy="126.8" r=".47"/>
<circle cx="85.6" cy="119.7" r=".47"/>
<circle cx="85.6" cy="112.7" r=".47"/>
<circle cx="116.2" cy="178.4" r=".47"/>
<circle cx="116.2" cy="171.4" r=".47"/>
<circle cx="125.6" cy="178.4" r=".47"/>
<circle cx="125.6" cy="171.4" r=".47"/>
<circle cx="135" cy="178.4" r=".47"/>
<circle cx="135" cy="171.4" r=".47"/>
<circle cx="144.4" cy="178.4" r=".47"/>
<circle cx="144.4" cy="171.4" r=".47"/>
<circle cx="153.8" cy="178.4" r=".47"/>
<circle cx="153.8" cy="171.4" r=".47"/>
<circle cx="85.6" cy="176.1" r=".47"/>
<circle cx="38.6" cy="164.3" r=".47"/>
<circle cx="50.3" cy="164.3" r=".47"/>
<circle cx="45.6" cy="35.2" r=".47"/>
<circle cx="33.9" cy="35.2" r=".47"/>
<circle cx="92.7" cy="89.2" r=".47"/>
<circle cx="59.7" cy="44.6" r=".47"/>
<circle cx="104.4" cy="68" r=".47"/>
<circle cx="104.4" cy="79.8" r=".47"/>
<circle cx="80.9" cy="28.1" r=".47"/>
<circle cx="76.2" cy="72.7" r=".47"/>
<circle cx="52.7" cy="65.7" r=".47"/>
<circle cx="80.9" cy="42.2" r=".47"/>
<circle cx="62.1" cy="133.8" r=".47"/>
<circle cx="62.1" cy="143.2" r=".47"/>
<circle cx="269" cy="68" r=".47"/>
</g>
<text font-size="3.8" fill="#000080" x="203.2" y="177.5">FXos-20MR-DB3</text>
<g font-size="2.1">
<text x="46.1" y="22.9">1</text>
<text x="113.6" y="22.9">2</text>
<text x="181.1" y="22.9">3</text>
<text x="248.6" y="22.9">4</text>
<text x="256.4" y="33.5">1</text>
<text x="256.4" y="35.7">2</text>
<text x="260.8" y="35.7">13</text>
<text x="260.8" y="33.5">14</text>
<text x="256.4" y="38.1">3</text>
<text x="256.4" y="40.5">4</text>
<text x="260.8" y="40.5">11</text>
<text x="260.8" y="38.1">12</text>
<text x="14.3" y="42.8">D</text>
<text x="256.4" y="42.8">5</text>
<text x="256.4" y="45.1">6</text>
<text x="256.4" y="47.5">7</text>
<text x="260.8" y="42.8">10</text>
<text x="262" y="47.5">8</text>
<text x="262" y="45.1">9</text>
<text x="280.1" y="42.8">D</text>
<text x="79.3" y="59.6" transform="rotate(-90 79.3 59.6)">1</text>
<text x="79.3" y="55.1" transform="rotate(-90 79.3 55.1)">16</text>
<text x="81.7" y="59.6" transform="rotate(-90 81.7 59.6)">2</text>
<text x="81.7" y="55.1" transform="rotate(-90 81.7 55.1)">15</text>
<text x="84" y="59.6" transform="rotate(-90 84 59.6)">3</text>
<text x="84" y="55.1" transform="rotate(-90 84 55.1)">14</text>
<text x="86.4" y="59.6" transform="rotate(-90 86.4 59.6)">4</text>
<text x="86.4" y="55.1" transform="rotate(-90 86.4 55.1)">13</text>
<text x="88.7" y="59.6" transform="rotate(-90 88.7 59.6)">5</text>
<text x="88.7" y="55.1" transform="rotate(-90 88.7 55.1)">12</text>
<text x="91.1" y="59.6" transform="rotate(-90 91.1 59.6)">6</text>
<text x="91.1" y="55.1" transform="rotate(-90 91.1 55.1)">11</text>
<text x="93.4" y="59.6" transform="rotate(-90 93.4 59.6)">7</text>
<text x="93.4" y="55.1" transform="rotate(-90 93.4 55.1)">10</text>
<text x="95.8" y="59.6" transform="rotate(-90 95.8 59.6)">8</text>
<text x="95.8" y="54.2" transform="rotate(-90 95.8 54.2)">9</text>
<text x="14.3" y="87.5">C</text>
<text x="280.1" y="87.5">C</text>
<text x="120" y="122.7">1</text>
<text x="120" y="125">2</text>
<text x="124.4" y="125">27</text>
<text x="124.4" y="122.7">28</text>
<text x="120" y="127.4">3</text>
<text x="120" y="129.7">4</text>
<text x="124.4" y="129.7">25</text>
<text x="124.4" y="127.4">26</text>
<text x="14.3" y="132.1">B</text>
<text x="120" y="132.1">5</text>
<text x="120" y="134.4">6</text>
<text x="120" y="136.8">7</text>
<text x="124.4" y="136.8">22</text>
<text x="124.4" y="134.4">23</text>
<text x="124.4" y="132.1">24</text>
<text x="280.1" y="132.1">B</text>
<text x="120" y="139.1">8</text>
<text x="120" y="141.5">9</text>
<text x="120" y="143.8">10</text>
<text x="124.4" y="143.8">19</text>
<text x="124.4" y="141.5">20</text>
<text x="124.4" y="139.1">21</text>
<text x="120" y="146.1">11</text>
<text x="120" y="148.5">12</text>
<text x="124.4" y="148.5">17</text>
<text x="124.4" y="146.1">18</text>
<text x="120" y="150.9">13</text>
<text x="120" y="153.2">14</text>
<text x="124.4" y="153.2">15</text>
<text x="124.4" y="150.9">16</text>
<text x="14.3" y="176.7">A</text>
<text x="34.6" y="179.3" transform="rotate(-90 34.6 179.3)">1</text>
<text x="34.6" y="174" transform="rotate(-90 34.6 174)">8</text>
<text x="37" y="179.3" transform="rotate(-90 37 179.3)">2</text>
<text x="37" y="174" transform="rotate(-90 37 174)">7</text>
<text x="39.4" y="179.3" transform="rotate(-90 39.4 179.3)">3</text>
<text x="39.4" y="174" transform="rotate(-90 39.4 174)">6</text>
<text x="41.7" y="179.3" transform="rotate(-90 41.7 179.3)">4</text>
<text x="41.7" y="174" transform="rotate(-90 41.7 174)">5</text>
<text x="197.3" y="175.5">Title</text>
<text x="280.1" y="176.7">A</text>
<text x="197.3" y="182.6">Size</text>
<text x="209" y="182.6">Number</text>
<text x="256.1" y="182.6">Revision</text>
<text x="197.3" y="189.6">Date:</text>
<text x="197.3" y="192">File:</text>
<text x="198.5" y="186.1">A4</text>
<text x="207.9" y="189.6">6-Jan-2012</text>
<text x="207.9" y="192">D:\变频器\tu20111110\PLC人机图纸.ddb</text>
<text x="244.3" y="189.6">Sheet</text>
<text x="244.3" y="192">Drawn By:</text>
<text x="250.9" y="189.6">of</text>
<text x="46.1" y="196.6">1</text>
<text x="113.6" y="196.6">2</text>
<text x="181.1" y="196.6">3</text>
<text x="248.6" y="196.6">4</text>
</g>
<g font-size="2.1" fill="#800000">
<text x="62.8" y="28.7">+5V</text>
<text x="83.7" y="28.7">TXD</text>
<text x="121.8" y="28.7">P13</text>
<text x="121.8" y="26.3">P14</text>
<text x="138" y="25.2">P15 P17 P20</text>
<text x="140.4" y="29.9">P16</text>
<text x="149.8" y="29.9">P21</text>
<text x="166" y="26.3">P22</text>
<text x="166" y="28.7">X6'</text>
<text x="265" y="29.9">+5V</text>
<text x="121.8" y="35.7">P10</text>
<text x="121.8" y="33.5">P11</text>
<text x="121.8" y="31.1">P12</text>
<text x="166" y="31.1">X7'</text>
<text x="166" y="33.5">P25</text>
<text x="166" y="35.7">P26</text>
<text x="246" y="35.7">X10'</text>
<text x="117.1" y="40.5">P30</text>
<text x="170.8" y="40.5">P27</text>
<text x="185.1" y="39.3">+5V</text>
<text x="215.6" y="36.9">P46</text>
<text x="225" y="39.3">+5V</text>
<text x="246.5" y="38.1">P30</text>
<text x="269.5" y="38.1">X12'</text>
<text x="269.5" y="40.5">P32</text>
<text x="117.1" y="42.8">P31</text>
<text x="117.1" y="45.1">P32</text>
<text x="117.1" y="47.5">P33</text>
<text x="170.8" y="42.8">+5V</text>
<text x="170.8" y="47.5">P76</text>
<text x="170.8" y="45.1">P77</text>
<text x="246" y="42.8">X11'</text>
<text x="246.5" y="45.1">P31</text>
<text x="269.5" y="45.1">X13'</text>
<text x="269.5" y="47.5">P33</text>
<text x="72.2" y="49.9">+5V</text>
<text x="102.8" y="53.4">+5V</text>
<text x="117.1" y="49.9">P34</text>
<text x="117.1" y="52.2">P35</text>
<text x="170.8" y="49.9">P75</text>
<text x="57.8" y="54.5">+5V</text>
<text x="117.1" y="54.5">P36</text>
<text x="117.1" y="56.9">P37</text>
<text x="117.6" y="59.3">X4'</text>
<text x="118" y="63.9">Y6</text>
<text x="118" y="61.6">Y7</text>
<text x="211.2" y="63.9">P75</text>
<text x="229.8" y="65.1">RST</text>
<text x="231.9" y="60.5">NMI</text>
<text x="236.8" y="60.5">P77</text>
<text x="239.2" y="65.1">P76</text>
<text x="67.5" y="68.7">+5V</text>
<text x="79.2" y="67.5">+5V</text>
<text x="117.6" y="68.7">X0'</text>
<text x="117.6" y="71">X1'</text>
<text x="117.6" y="66.3">X3'</text>
<text x="196.6" y="68.7">+5V</text>
<text x="211.2" y="68.7">P32</text>
<text x="211.2" y="66.3">P33</text>
<text x="116.8" y="75.7">RST</text>
<text x="117.6" y="73.3">X2'</text>
<text x="170.8" y="75.7">TXD</text>
<text x="170.8" y="73.3">RXD</text>
<text x="206.5" y="75.7">P30</text>
<text x="206.5" y="73.3">P31</text>
<text x="102.3" y="83.9">RXD681</text>
<text x="140.4" y="83.9">+5V</text>
<text x="166" y="80.4">X5'</text>
<text x="166" y="82.7">P46</text>
<text x="206.5" y="78.1">P10</text>
<text x="131" y="86.3">+5V</text>
<text x="135.5" y="88.6">NMI</text>
<text x="166" y="85.1">Y0</text>
<text x="166" y="87.5">Y1</text>
<text x="166" y="89.8">Y2</text>
<text x="206.2" y="85.1">+5V</text>
<text x="166" y="92.1">Y3</text>
<text x="166" y="94.5">Y4</text>
<text x="206.5" y="94.5">P26</text>
<text x="206.5" y="92.1">P25</text>
<text x="166" y="96.9">Y5</text>
<text x="206.5" y="96.9">P27</text>
<text x="210.9" y="101.5">+5V</text>
<text x="248.3" y="96.9">OK</text>
<text x="100.2" y="106.2">P75</text>
<text x="100.2" y="113.3">P34</text>
<text x="128.6" y="119.1">+5V</text>
<text x="100.2" y="120.3">P35</text>
<text x="133.1" y="125">P75</text>
<text x="138" y="121.5">+5V</text>
<text x="60.5" y="130.9">+5V</text>
<text x="100.2" y="127.4">P36</text>
<text x="110.1" y="129.7">P16</text>
<text x="110.1" y="127.4">P17</text>
<text x="133.1" y="129.7">P20</text>
<text x="100.2" y="134.4">P37</text>
<text x="110.1" y="136.8">P13</text>
<text x="110.1" y="134.4">P14</text>
<text x="110.1" y="132.1">P15</text>
<text x="133.1" y="132.1">P21</text>
<text x="142.5" y="136.8">P76</text>
<text x="100.2" y="141.5">P77</text>
<text x="110.1" y="143.8">P10</text>
<text x="110.1" y="141.5">P11</text>
<text x="110.1" y="139.1">P12</text>
<text x="133.1" y="139.1">P22</text>
<text x="133.1" y="143.8">P37</text>
<text x="36.9" y="149.7">+5V</text>
<text x="100.2" y="148.5">P33</text>
<text x="110.1" y="146.1">P30</text>
<text x="110.1" y="148.5">P31</text>
<text x="133.1" y="146.1">P36</text>
<text x="133.1" y="148.5">P35</text>
<text x="265" y="145">+5V</text>
<text x="100.2" y="155.5">P30</text>
<text x="110.1" y="150.9">P32</text>
<text x="133.1" y="153.2">P33</text>
<text x="133.1" y="150.9">P34</text>
<text x="34.5" y="166.1">+5V</text>
<text x="53.2" y="164.9">RST</text>
<text x="100.2" y="162.6">P31</text>
<text x="100.2" y="169.6">P32</text>
<text x="114.6" y="168.5">+5V</text>
<text x="79.2" y="176.7">+5V</text>
<text x="100.2" y="176.7">NMI</text>
</g>
<g font-size="2.1" fill="#000080">
<text x="71.5" y="26.9">R11</text>
<text x="238.3" y="29.9">C32</text>
<text x="257.3" y="29.9">IC6</text>
<text x="36.2" y="33.9">R7</text>
<text x="71.5" y="30.3">10K</text>
<text x="81.6" y="32">R8</text>
<text x="81.6" y="34.1">330R</text>
<text x="36.2" y="37.4">330R</text>
<text x="50.1" y="39.6">ZD1</text>
<text x="76.2" y="38.8">C23</text>
<text x="76.2" y="40.9">681</text>
<text x="125.6" y="41.7">49</text>
<text x="127.9" y="39.3">48</text>
<text x="160.9" y="39.3">33</text>
<text x="163.2" y="41.7">32</text>
<text x="238.3" y="36.9">47P</text>
<text x="29.1" y="44">CN1</text>
<text x="50.1" y="45.9">7.5V</text>
<text x="187.5" y="46.3">R2</text>
<text x="218.3" y="44">L1</text>
<text x="227.4" y="46.3">R14</text>
<text x="31.5" y="53.4">3</text>
<text x="38.6" y="48.7">1</text>
<text x="40.9" y="53.4">4</text>
<text x="45.6" y="48.7">2</text>
<text x="48" y="53.4">5</text>
<text x="142.1" y="51.1">IC5</text>
<text x="187.5" y="48.7">10K</text>
<text x="198.5" y="51.1">STOP</text>
<text x="227.4" y="48.7">10K</text>
<text x="254.9" y="51.1">74HC125A</text>
<text x="33.9" y="58.1">6</text>
<text x="43.3" y="58.1">7</text>
<text x="48" y="58.1">8</text>
<text x="97.4" y="55.5">IC4</text>
<text x="97.4" y="57.6">34051</text>
<text x="139.7" y="55.7">HD6433258C69F</text>
<text x="191.2" y="57.8">SW1</text>
<text x="198.5" y="55.7">RUN</text>
<text x="259.6" y="59.7">R21</text>
<text x="105.2" y="60.2">R10</text>
<text x="105.2" y="62.3">10K</text>
<text x="139.7" y="60.5">ROM:32K</text>
<text x="139.7" y="62.8">RAM:1K</text>
<text x="182.7" y="60.5">R3</text>
<text x="182.7" y="62.8">1K</text>
<text x="184.1" y="65.4">DL3</text>
<text x="259.6" y="63.5">1K</text>
<text x="54.8" y="69.4">ZD2</text>
<text x="54.8" y="71.5">7.5V</text>
<text x="64.4" y="71.5">R4</text>
<text x="76.2" y="66.7">R6</text>
<text x="76.2" y="70.3">4.7K</text>
<text x="105.2" y="71.9">R9</text>
<text x="179.4" y="71.7">CPU-E</text>
<text x="259.6" y="66.7">R20</text>
<text x="259.6" y="70.5">4.7K</text>
<text x="64.4" y="75">1K</text>
<text x="78.3" y="76.4">ZD3</text>
<text x="105.2" y="74">330R</text>
<text x="106.5" y="76.9">C24</text>
<text x="125.6" y="74.5">64</text>
<text x="127.9" y="76.9">1</text>
<text x="160.9" y="76.9">16</text>
<text x="163.2" y="74.5">17</text>
<text x="215" y="74.5">34</text>
<text x="217.3" y="72.2">33</text>
<text x="238.4" y="72.2">23</text>
<text x="240.8" y="74.5">22</text>
<text x="254.9" y="74.5">VR1</text>
<text x="254.9" y="76.9">50K</text>
<text x="262" y="74.3">C53</text>
<text x="262" y="76.6">0.47</text>
<text x="78.3" y="78.5">7.5V</text>
<text x="115.9" y="83.9">C25</text>
<text x="123.2" y="83.9">XTAL</text>
<text x="226.7" y="81.5">IC1</text>
<text x="226.7" y="83.9">LZ9FB18</text>
<text x="64.4" y="87.9">R5</text>
<text x="94.7" y="86.5">ZD4</text>
<text x="226.7" y="88.6">MB622994</text>
<text x="64.4" y="91.5">1K</text>
<text x="94.7" y="92.8">7.5V</text>
<text x="115.9" y="90.7">10P</text>
<text x="123.2" y="90.9">20M</text>
<text x="132.7" y="92.8">C26</text>
<text x="132.7" y="94.9">10P</text>
<text x="215" y="95.7">44</text>
<text x="240.8" y="95.7">12</text>
<text x="175.7" y="98">R23</text>
<text x="175.7" y="100.3">1K</text>
<text x="217.3" y="98">1</text>
<text x="238.4" y="98">11</text>
<text x="88" y="104.3">R16</text>
<text x="88" y="107.9">10K</text>
<text x="184.1" y="103.1">X0</text>
<text x="88" y="111.4">RA5-1</text>
<text x="184.1" y="110.3">X1</text>
<text x="252.3" y="110">X10</text>
<text x="88" y="118.5">RA5-2</text>
<text x="88" y="115.2">10K</text>
<text x="118.5" y="119.1">IC2</text>
<text x="184.1" y="117.3">X2</text>
<text x="252.3" y="117">X11</text>
<text x="88" y="125.5">RA5-3</text>
<text x="88" y="122.2">10K</text>
<text x="184.1" y="124.3">X3</text>
<text x="252.3" y="124.1">X12</text>
<text x="88" y="129.2">10K</text>
<text x="140.4" y="128.5">R15</text>
<text x="140.4" y="130.9">10K</text>
<text x="184.1" y="131.3">X4</text>
<text x="252.3" y="131.2">X13</text>
<text x="265" y="130.7">R22</text>
<text x="272.1" y="130.7">R25</text>
<text x="52.7" y="137.4">C50</text>
<text x="64.4" y="137.4">C51</text>
<text x="76.2" y="137.4">C21</text>
<text x="88" y="132.5">RA5-4</text>
<text x="88" y="136.3">10K</text>
<text x="252.3" y="135.8">DL2</text>
<text x="265" y="132.8">1K</text>
<text x="272.1" y="132.8">220R</text>
<text x="52.7" y="139.5">10u/16V</text>
<text x="64.4" y="139.5">10u/16V</text>
<text x="76.2" y="139.5">0.1</text>
<text x="88" y="139.5">R12</text>
<text x="88" y="143.4">10K</text>
<text x="184.1" y="138.4">X5</text>
<text x="252.3" y="142.2">RUN</text>
<text x="88" y="146.7">R29</text>
<text x="184.1" y="145.5">X6</text>
<text x="88" y="153.7">R26</text>
<text x="88" y="150.4">10K</text>
<text x="184.1" y="152.5">X7</text>
<text x="270.9" y="151.8">DL1</text>
<text x="270.9" y="154.1">POWER</text>
<text x="39.3" y="156.5">R17</text>
<text x="39.3" y="158.6">10K</text>
<text x="52.7" y="158.6">C35</text>
<text x="52.7" y="160.7">0.1</text>
<text x="88" y="157.4">10K</text>
<text x="88" y="160.7">R27</text>
<text x="118.5" y="156.7">HN58C65FP</text>
<text x="118.5" y="161.4">8092 word-8bit</text>
<text x="186.5" y="161.2">Y0</text>
<text x="193.5" y="161.2">Y1</text>
<text x="200.6" y="161.2">Y2</text>
<text x="207.7" y="161.2">Y3</text>
<text x="214.7" y="161.2">Y4</text>
<text x="221.7" y="161.2">Y5</text>
<text x="228.9" y="161.2">Y6</text>
<text x="235.9" y="161.2">Y7</text>
<text x="88" y="164.4">10K</text>
<text x="88" y="167.7">R28</text>
<text x="179.7" y="167.7">R24</text>
<text x="267.4" y="163.8">R1</text>
<text x="267.4" y="166.1">1K</text>
<text x="50.3" y="172.7">C22</text>
<text x="88" y="171.5">10K</text>
<text x="179.7" y="171.5">1K</text>
<text x="24.5" y="175.5">IC3</text>
<text x="24.5" y="177.9">M51953</text>
<text x="50.3" y="174.8">0.22</text>
<text x="88" y="174.8">R13</text>
<text x="88" y="178.6">10K</text>
<text x="118.5" y="175.3">C30</text>
<text x="118.5" y="177.6">0.1</text>
<text x="127.9" y="175.3">C31</text>
<text x="127.9" y="177.6">0.1</text>
<text x="137.3" y="175.3">C22</text>
<text x="137.3" y="177.6">0.1</text>
<text x="146.7" y="175">C27</text>
<text x="146.7" y="177.1">0.1</text>
<text x="156.1" y="175">C28</text>
<text x="156.1" y="177.1">0.1</text>
<text x="165.5" y="175">C29</text>
<text x="165.5" y="177.1">0.1</text>
<text x="99.7" y="180">C34</text>
<text x="99.7" y="182.3">CAP</text>
<text x="264.3" y="184.9">V1.0</text>
<text x="264.3" y="189.6">3/3</text>
</g>
</svg>
